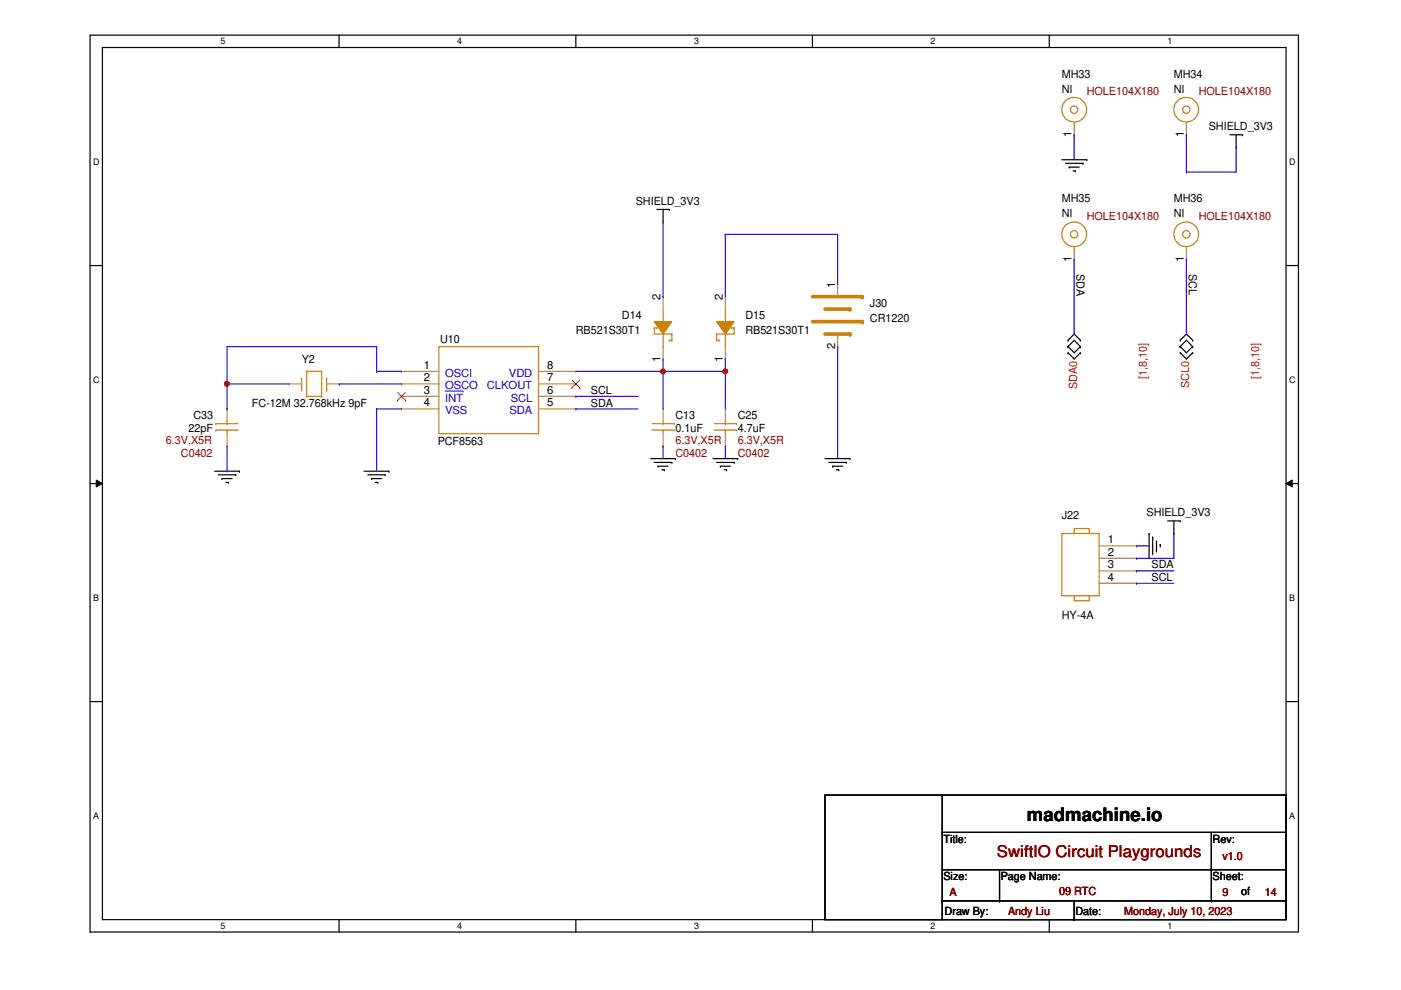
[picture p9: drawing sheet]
<svg xmlns="http://www.w3.org/2000/svg" width="297mm" height="210mm" viewBox="0 0 297 210" stroke-linecap="round" stroke-linejoin="round" font-family="sans-serif">
<path d="M19.1 7.5h256.2v190.1h-256.2zM21.7 10.1h251v184.9h-251z" fill="none" stroke="#000" stroke-width=".25"/>
<g fill="#fff">
<path d="M46.8 7.7h1v2.1h-1z"/>
<path d="M46.8 195.2h1v2.2h-1z"/>
</g>
<path d="M71.9 7.5v2.6M71.9 195v2.6" fill="none" stroke="#000" stroke-width=".25"/>
<g fill="#fff">
<path d="M96.9 7.7h1.1v2.1h-1.1z"/>
<path d="M96.9 195.2h1.1v2.2h-1.1z"/>
</g>
<path d="M122.1 7.5v2.6M122.1 195v2.6" fill="none" stroke="#000" stroke-width=".25"/>
<g fill="#fff">
<path d="M147.2 7.7h1v2.1h-1z"/>
<path d="M147.2 195.2h1v2.2h-1z"/>
</g>
<path d="M172.3 7.5v2.6M172.3 195v2.6" fill="none" stroke="#000" stroke-width=".25"/>
<g fill="#fff">
<path d="M197.3 7.7h1v2.1h-1z"/>
<path d="M197.3 195.2h1v2.2h-1z"/>
</g>
<path d="M222.5 7.5v2.6M222.5 195v2.6" fill="none" stroke="#000" stroke-width=".25"/>
<g fill="#fff">
<path d="M247.5 7.7h1v2.1h-1z"/>
<path d="M247.5 195.2h1v2.2h-1z"/>
<path d="M19.8 33.2h1.3v2.1h-1.3z"/>
<path d="M273.3 33.2h1.4v2.1h-1.4z"/>
<path d="M19.8 79.4h1.3v2.1h-1.3z"/>
<path d="M273.3 79.4h1.4v2.1h-1.4z"/>
</g>
<path d="M19.1 56.3h2.6M272.7 56.3h2.6" fill="none" stroke="#000" stroke-width=".25"/>
<g fill="#fff">
<path d="M19.8 125.6h1.2v2.2h-1.2z"/>
<path d="M273.3 125.6h1.3v2.2h-1.3z"/>
</g>
<path d="M19.1 102.5h2.6M272.7 102.5h2.6" fill="none" stroke="#000" stroke-width=".25"/>
<path d="M20.4 101.8l1.3 .7-1.3 .8zM272.7 102.5l1.3-.7v1.5z" fill="#000"/>
<path d="M20.4 101.8l1.3 .7-1.3 .8zM272.7 102.5l1.3-.7v1.5z" fill="none" stroke="#000" stroke-width=".21"/>
<g fill="#fff">
<path d="M19.8 171.9h1.2v2.1h-1.2z"/>
<path d="M273.3 171.9h1.3v2.1h-1.3z"/>
</g>
<g fill="none" stroke="#000" stroke-width=".25">
<path d="M225.1 33.9h5.3M225.9 34.6h3.7M226.7 35.4h.1M226.7 35.4h2.1M227.5 36.2h.5M228 36.2h.1M229.6 34.6h.1M230.4 33.9h.1M260.8 28.6h2.6M262.1 31.2h.1M262.1 28.6v2.6M263.4 28.6h.1"/>
<path d="M139.3 44.4h2.6M140.6 47.1h.1M140.6 44.4v2.7M141.9 44.4h.1M226.4 72.1h.1M226.4 73.5h.1M226.4 74.8h.1M226.4 72.1l1.4-1.3 1.3 1.3M226.4 73.5l1.4-1.4 1.3 1.4M226.4 74.8l1.4 1.3 1.3-1.3M226.4 73.5l1.4 1.3 1.3-1.3M229.1 72.1h.1"/>
<path d="M229.1 73.5h.1M229.1 74.8h.1M250.2 72.1h.1M250.2 73.5h.1M250.2 74.8h.1M250.2 72.1l1.3-1.3 1.4 1.3M250.2 73.5l1.3-1.4 1.4 1.4M250.2 74.8l1.3 1.3 1.4-1.3M250.2 73.5l1.3 1.3 1.4-1.3M252.9 72.1h.1M252.9 73.5h.1M252.9 74.8h.1"/>
<path d="M45.5 99.9h5.3M50.8 99.9h.1M77.2 99.9h5.3M82.5 99.9h.1M138 97.2h5.2M138.7 98h3.8M139.5 98.8h.1M139.5 98.8h2.1M140.3 99.6h.5M140.8 99.6h.1M142.5 98h.1M143.2 97.2h.1"/>
<path d="M151.2 97.2h5.2M151.9 98h3.8M152.7 98.8h.1M152.7 98.8h2.2M153.5 99.6h.6M154.1 99.6h.1M155.7 98h.1M156.4 97.2h.1M174.9 97.2h5.3M175.7 98h3.7M176.5 98.8h.1M176.5 98.8h2.1"/>
<path d="M177.3 99.6h.5M177.8 99.6h.1M179.4 98h.1M180.2 97.2h.1M46.3 100.7h3.7M47.1 101.5h.1M47.1 101.5h2.1M47.9 102.3h.5M48.4 102.3h.1M50 100.7h.1M78 100.7h3.7M78.8 101.5h.1"/>
<path d="M78.8 101.5h2.1M79.6 102.3h.5M80.1 102.3h.1M81.7 100.7h.1M243.6 113.1h.1M243.6 113.1v5.3M244.4 113.9h.1M244.4 113.9v3.7M245.2 116.8h.1M245.2 114.7v2.1M246 115.5h.1M246 115.5v.5"/>
<path d="M247.6 110.4h2.6M248.9 113.1h.1M248.9 110.4v2.7M250.2 110.4h.1M19.1 148.8h2.6M272.7 148.8h2.6M174.9 168.6h97.8v26.4h-97.8zM199.8 168.6h.1M199.8 168.6v26.4M199.8 176.5h72.9M256.8 176.5v14.5M272.7 176.5h.1"/>
<path d="M199.8 191h.1M199.8 191h72.9M199.8 184.4h72.9M211.9 191h.1M211.9 184.4v6.6M227.8 195h.1M227.8 191v4M256.8 184.4h.1M256.8 191h.1M272.7 184.4h.1"/>
</g>
<g fill="none" stroke="#cc8006" stroke-width=".25">
<path d="M65 78.7h.1M65 78.7v5.3M65 78.7h3.2M68.2 78.7h.1M68.2 78.7v5.3M45.8 89.8h.1M45.8 91.2h.1M45.8 89.8h4.7M45.8 91.2h4.7M48.1 91.2h.1M48.1 89.8h.1M48.1 89.3v.5"/>
<path d="M48.1 91.2v.7M64 82.7h.1M64 80.1v2.6M65 84h.1M65 84h3.2M68.2 84h.1M69.3 82.7h.1M69.3 80.1v2.6"/>
<circle cx="227.7" cy="49.7" r=".78"/>
<circle cx="227.8" cy="49.7" r="2.62"/>
</g>
<path d="M227.8 55h.1M227.8 52.3v2.7M48.1 86.7h.1M48.1 94.6h.1M48.1 86.7v2.6M48.1 91.9v2.7M61.3 81.4h.1M61.3 81.4h2.7M69.3 81.4h2.6M71.9 81.4h.1" fill="none" stroke="#a84" stroke-width=".25"/>
<path d="M172.3 62.9h10.5" fill="none" stroke="#cc8006" stroke-width=".76"/>
<circle cx="182.8" cy="62.9" r=".38" fill="#cc8006"/>
<path d="M174.9 65.5h5.3" fill="none" stroke="#cc8006" stroke-width=".76"/>
<circle cx="180.2" cy="65.5" r=".38" fill="#cc8006"/>
<path d="M172.3 68.2h10.5" fill="none" stroke="#cc8006" stroke-width=".76"/>
<circle cx="182.8" cy="68.2" r=".38" fill="#cc8006"/>
<path d="M174.9 70.8h5.3" fill="none" stroke="#cc8006" stroke-width=".76"/>
<circle cx="180.2" cy="70.8" r=".38" fill="#cc8006"/>
<g fill="none" stroke="#a84" stroke-width=".25">
<path d="M227.8 28.6h.1M227.8 25.9v2.7M251.5 55h.1M251.5 52.3v2.7M85.1 78.7h.1M85.1 78.7h7.9M114.2 78.7h7.9M122.1 78.7h.1M177.6 60.3h.1M177.6 73.5h.1M177.6 60.3v2.6M177.6 70.8v2.7"/>
<path d="M85.1 81.4h.1M85.1 84h.1M85.1 86.7h.1M85.1 81.4h7.9M85.1 84h7.9M85.1 86.7h7.9M114.2 81.4h7.9M114.2 84h7.9M114.2 86.7h7.9M122.1 86.7h.1M122.1 84h.1M122.1 81.4h.1"/>
<path d="M153.8 86.7h.1M153.8 94.6h.1M153.8 86.7v2.6M153.8 91.9v2.7M233 115.7h8M233 118.4h8M241 115.7h.1M241 118.4h.1M233 121h8M233 123.7h8M241 121h.1M241 123.7h.1"/>
</g>
<g fill="none" stroke="#cc8006" stroke-width=".25">
<path d="M93 73.5h21.2v18.4h-21.2zM138.7 69.5h.1M138.7 69.5v1.3h3.8M138.7 69.5h.6M139.3 69.5h.1M140.6 68.2h.1M140.6 73.5h.1M140.6 65.5v2.7M140.6 70.8v2.7M141.9 72.1h.1M141.9 72.1h.6M142.5 70.8h.1"/>
<path d="M142.5 72.1h.1M142.5 70.8v1.3M151.4 89.8h4.8M151.4 91.2h4.8M153.8 91.2h.1M153.8 89.8h.1M153.8 89.3v.5M153.8 91.2v.7M156.2 89.8h.1M156.2 91.2h.1M225.1 113.1h7.9v13.2h-7.9zM227.8 113.1v-1h3.1v1"/>
<path d="M227.8 126.3v1.1h3.1v-1.1"/>
<circle cx="227.7" cy="23.3" r=".78"/>
<circle cx="227.8" cy="23.3" r="2.62"/>
<circle cx="251.5" cy="49.7" r="2.62"/>
<circle cx="251.5" cy="49.7" r=".78"/>
</g>
<path d="M84.3 84.9h.1M84.3 83.2l1.7 1.7M85.9 83.2l-1.6 1.7M86 84.9h.1M121.2 82.3h.1M121.3 80.6l1.6 1.7M122.9 80.6l-1.7 1.7M122.9 82.3h.1" fill="none" stroke="#804000" stroke-width=".21"/>
<path d="M94.4 82.9h3.8M98.2 82.9h.1" fill="none" stroke="#00c" stroke-width=".21"/>
<path d="M138.7 68.2h3.8l-1.9 2.6z" fill-rule="evenodd" fill="#cc8006"/>
<g fill="none" stroke="#cc8006" stroke-width=".25">
<path d="M138.7 68.2h3.8l-1.9 2.6zM151.9 70.8h.1M151.9 72.1h.1M151.9 70.8v1.3M151.9 72.1h.6M152.5 72.1h.1M153.8 68.2h.1M153.8 73.5h.1M153.8 65.5v2.7M153.8 70.8v2.7M155.1 69.5h.1M155.1 69.5h.6"/>
<path d="M155.7 69.5h.1M155.7 69.5v1.3h-3.8M138.2 89.8h4.8M138.2 91.2h4.8M140.6 91.2h.1M140.6 89.8h.1M140.6 89.3v.5M140.6 91.2v.7M143 89.8h.1M143 91.2h.1"/>
<circle cx="251.5" cy="23.3" r="2.62"/>
<circle cx="251.5" cy="23.3" r=".78"/>
</g>
<path d="M251.5 28.6h.1M251.5 25.9v2.7M140.6 62.9h.1M140.6 76.1h.1M140.6 62.9v2.6M140.6 73.5v2.6M140.6 86.7h.1M140.6 94.6h.1M140.6 86.7v2.6M140.6 91.9v2.7" fill="none" stroke="#a84" stroke-width=".25"/>
<path d="M151.9 68.2h3.8l-1.9 2.6z" fill-rule="evenodd" fill="#cc8006"/>
<path d="M151.9 68.2h3.8l-1.9 2.6z" fill="none" stroke="#cc8006" stroke-width=".25"/>
<path d="M153.8 62.9h.1M153.8 76.1h.1M153.8 62.9v2.6M153.8 73.5v2.6" fill="none" stroke="#a84" stroke-width=".25"/>
<g fill="none" stroke="#4200ff" stroke-width=".25">
<path d="M227.8 28.6h.1M227.8 28.6v5.3M251.5 28.6h.1M251.5 36.5h.1M251.5 28.6v7.9M262.1 31.2h.1M262.1 31.2v5.3h-10.6M227.8 55h.1M227.8 55v15.8M251.5 55h.1M251.5 55v15.8M79.8 78.7h.1"/>
<path d="M79.8 73.5h.1M79.8 73.5v5.2M79.8 78.7h5.3M79.8 73.5h-31.7v13.2M48.1 99.9h.1M48.1 81.4h.1M48.1 86.7h.1M48.1 81.4h13.2M48.1 94.6v5.3M71.9 81.4h.1M71.9 81.4h13.2M79.8 86.7h.1"/>
<path d="M79.8 86.7h5.3M79.8 86.7v13.2M122.1 84h.1M122.1 86.7h.1M122.1 86.7h13.2M122.1 84h13.2M153.8 94.6h.1M153.8 94.6v2.6M241 115.7h.1M241 118.4h.1M241 115.7h2.6M248.9 113.1h.1"/>
<path d="M248.9 113.1v5.3h-7.9M241 121h.1M241 123.7h.1M241 121h7.9M241 123.7h7.9"/>
</g>
<circle cx="48.1" cy="81.4" r=".5" fill="#f00"/>
<circle cx="48.1" cy="81.4" r=".5" fill="none" stroke="#f00" stroke-width=".25"/>
<path d="M140.6 78.7h.1M140.6 76.1v10.6M153.8 76.1h.1M153.8 76.1v2.6h-31.7M140.6 94.6h.1M140.6 94.6v2.6" fill="none" stroke="#4200ff" stroke-width=".25"/>
<circle cx="153.8" cy="78.7" r=".5" fill="#f00"/>
<circle cx="153.8" cy="78.7" r=".5" fill="none" stroke="#f00" stroke-width=".25"/>
<circle cx="140.6" cy="78.7" r=".5" fill="#f00"/>
<circle cx="140.6" cy="78.7" r=".5" fill="none" stroke="#f00" stroke-width=".25"/>
<path d="M140.6 47.1v15.8M153.8 49.7h.1M153.8 49.7h23.8M153.8 49.7v13.2M177.6 49.7h.1M177.6 49.7v10.6M140.6 62.9h.1M153.8 78.7h.1M153.8 78.7v8M177.6 73.5h.1M177.6 73.5v23.7" fill="none" stroke="#4200ff" stroke-width=".25"/>
<circle cx="48.1" cy="81.4" r=".5" fill="#f00"/>
<circle cx="48.1" cy="81.4" r=".5" fill="none" stroke="#f00" stroke-width=".25"/>
<circle cx="153.8" cy="78.7" r=".5" fill="#f00"/>
<circle cx="153.8" cy="78.7" r=".5" fill="none" stroke="#f00" stroke-width=".25"/>
<circle cx="140.6" cy="78.7" r=".5" fill="#f00"/>
<circle cx="140.6" cy="78.7" r=".5" fill="none" stroke="#f00" stroke-width=".25"/>
<text font-size="3.9" x="217.7" y="174.1">madmachine.io</text>
<text font-size="3.4" fill="#800000" x="211.4" y="181.7">SwiftIO Circuit Playgrounds</text>
<g font-size="2.4">
<text x="225.1" y="16.5">MH33</text>
<text x="248.9" y="16.5">MH34</text>
<text x="225.1" y="19.7">NI</text>
<text x="248.9" y="19.7">NI</text>
<text x="227.2" y="29.1" transform="rotate(-90 227.2 29.1)">1</text>
<text x="251" y="29.1" transform="rotate(-90 251 29.1)">1</text>
<text x="256.3" y="27.6">SHIELD_3V3</text>
<text x="134.8" y="43.4">SHIELD_3V3</text>
<text x="225.1" y="42.9">MH35</text>
<text x="225.1" y="46.1">NI</text>
<text x="248.9" y="42.9">MH36</text>
<text x="248.9" y="46.1">NI</text>
<text x="227.2" y="55.5" transform="rotate(-90 227.2 55.5)">1</text>
<text x="228.3" y="58.1" transform="rotate(90 228.3 58.1)">SDA</text>
<text x="251" y="55.5" transform="rotate(-90 251 55.5)">1</text>
<text x="252.1" y="58.1" transform="rotate(90 252.1 58.1)">SCL</text>
<text x="140" y="63.7" transform="rotate(-90 140 63.7)">2</text>
<text x="153.2" y="63.7" transform="rotate(-90 153.2 63.7)">2</text>
<text x="177" y="61" transform="rotate(-90 177 61)">1</text>
<text x="184.4" y="65.1">J30</text>
<text x="122.1" y="70.9">RB521S30T1</text>
<text x="131.9" y="67.7">D14</text>
<text x="158" y="67.7">D15</text>
<text x="158" y="70.9">RB521S30T1</text>
<text x="184.4" y="68.3">CR1220</text>
<text x="64" y="77">Y2</text>
<text x="93.3" y="72.8">U10</text>
<text x="140" y="76.7" transform="rotate(-90 140 76.7)">1</text>
<text x="153.2" y="76.7" transform="rotate(-90 153.2 76.7)">1</text>
<text x="177" y="74" transform="rotate(-90 177 74)">2</text>
<text x="89.9" y="78.2">1</text>
<text x="89.9" y="80.9">2</text>
<text x="89.9" y="83.5">3</text>
<text x="116" y="83.5">6</text>
<text x="116" y="80.9">7</text>
<text x="116" y="78.2">8</text>
<text x="125.3" y="83.5">SCL</text>
<text x="41" y="88.9">C33</text>
<text x="53.4" y="86.2">FC-12M 32.768kHz 9pF</text>
<text x="89.9" y="86.1">4</text>
<text x="116" y="86.1">5</text>
<text x="125.3" y="86.2">SDA</text>
<text x="143.2" y="88.9">C13</text>
<text x="156.4" y="88.9">C25</text>
<text x="40" y="91.5">22pF</text>
<text x="92.8" y="94.4">PCF8563</text>
<text x="143.2" y="91.5">0.1uF</text>
<text x="156.4" y="91.5">4.7uF</text>
<text x="225.1" y="110">J22</text>
<text x="243.1" y="109.5">SHIELD_3V3</text>
<text x="234.9" y="115.2">1</text>
<text x="234.9" y="117.8">2</text>
<text x="234.9" y="120.5">3</text>
<text x="234.9" y="123.1">4</text>
<text x="244.1" y="120.5">SDA</text>
<text x="244.1" y="123.1">SCL</text>
<text x="225.1" y="131.1">HY-4A</text>
<text x="200" y="178.7">Title:</text>
<text x="257.1" y="178.7">Rev:</text>
<text x="200" y="186.6">Size:</text>
<text x="212.2" y="186.6">Page Name:</text>
<text x="257.1" y="186.6">Sheet:</text>
<text x="263.1" y="189.8">of</text>
<text x="200.3" y="194">Draw By:</text>
<text x="228" y="194">Date:</text>
</g>
<g font-size="2.4" fill="#800000">
<text x="230.4" y="20.2">HOLE104X180</text>
<text x="254.2" y="20.2">HOLE104X180</text>
<text x="230.4" y="46.6">HOLE104X180</text>
<text x="254.2" y="46.6">HOLE104X180</text>
<text x="35.2" y="94.1">6.3V,X5R</text>
<text x="143.2" y="94.1">6.3V,X5R</text>
<text x="156.4" y="94.1">6.3V,X5R</text>
<text x="38.4" y="96.8">C0402</text>
<text x="143.2" y="96.8">C0402</text>
<text x="156.4" y="96.8">C0402</text>
<text x="259.2" y="182.4">v1.0</text>
<text x="201.3" y="190.1">A</text>
<text x="224.6" y="189.8">09 RTC</text>
<text x="259.2" y="190.1">9</text>
<text x="268.2" y="190.1">14</text>
<text x="213.7" y="194">Andy Liu</text>
<text x="238.3" y="194">Monday, July 10, 2023</text>
</g>
<g font-size="2.4" fill="#00c">
<text x="94.4" y="79.8">OSCI</text>
<text x="94.4" y="82.5">OSCO</text>
<text x="103.3" y="82.5">CLKOUT</text>
<text x="107.9" y="79.8">VDD</text>
<text x="94.4" y="85.1">INT</text>
<text x="94.4" y="87.8">VSS</text>
<text x="108" y="87.8">SDA</text>
<text x="108.3" y="85.1">SCL</text>
</g>
<g font-size="2.4" fill="#f00">
<text x="228.4" y="82.5" transform="rotate(-90 228.4 82.5)">SDA0</text>
<text x="243.2" y="80.3" transform="rotate(-90 243.2 80.3)">[1,8,10]</text>
<text x="252.1" y="82.2" transform="rotate(-90 252.1 82.2)">SCL0</text>
<text x="267" y="80.3" transform="rotate(-90 267 80.3)">[1,8,10]</text>
</g>
<g font-size="1.9">
<text x="46.8" y="9.4">5</text>
<text x="96.9" y="9.4">4</text>
<text x="147.2" y="9.4">3</text>
<text x="197.3" y="9.4">2</text>
<text x="247.5" y="9.4">1</text>
<text x="19.8" y="34.9">D</text>
<text x="273.3" y="34.9">D</text>
<text x="19.8" y="81.1">C</text>
<text x="273.3" y="81.1">C</text>
<text x="19.8" y="127.3">B</text>
<text x="273.3" y="127.3">B</text>
<text x="19.8" y="173.6">A</text>
<text x="273.3" y="173.6">A</text>
<text x="46.8" y="196.9">5</text>
<text x="96.9" y="196.9">4</text>
<text x="147.2" y="196.9">3</text>
<text x="197.3" y="196.9">2</text>
<text x="247.5" y="196.9">1</text>
</g>
</svg>
